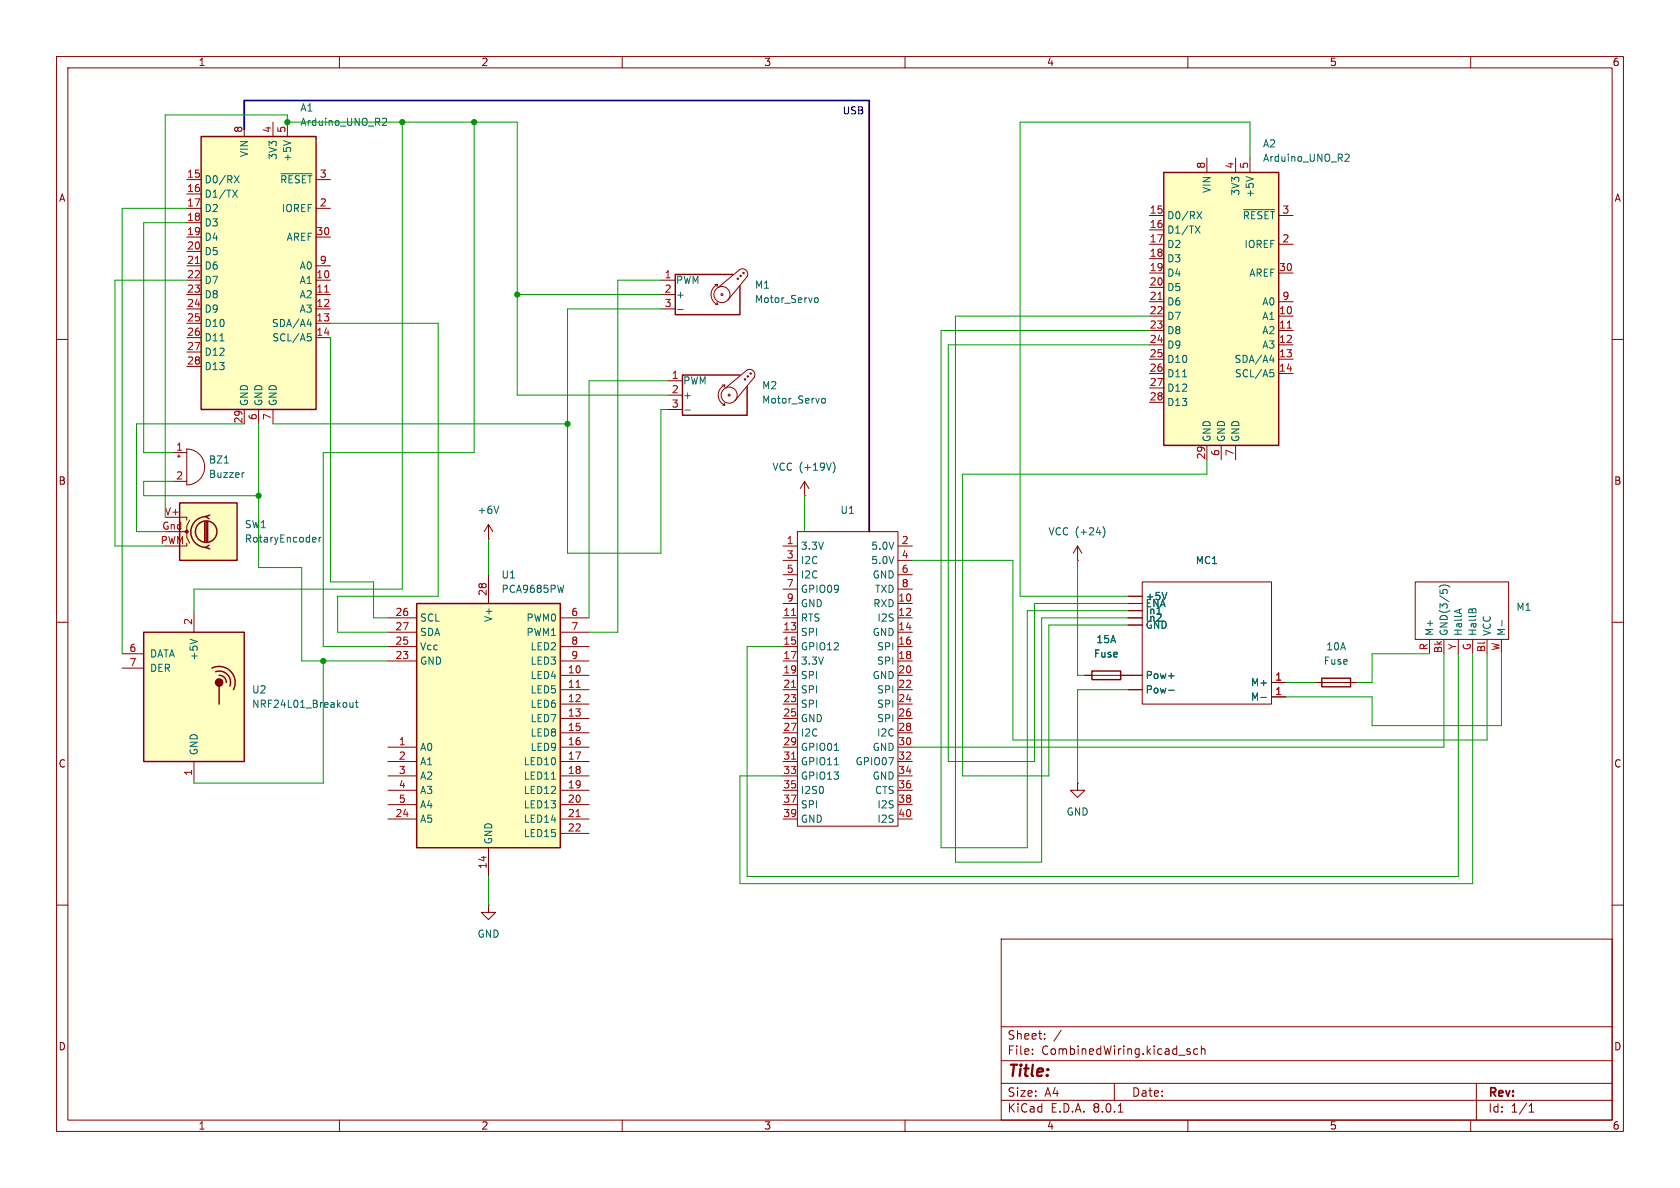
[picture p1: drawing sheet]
<svg xmlns="http://www.w3.org/2000/svg" width="297mm" height="210mm" viewBox="0 0 297 210" stroke-linecap="round" stroke-linejoin="round" font-family="sans-serif">
<g fill="none" stroke="#840000" stroke-width=".18">
<path d="M10 10h277v190h-277zM12 12h273v186h-273zM60 10v2M110 10v2M160 10v2M210 10v2M260 10v2M10 60h2M285 60h2M10 110h2M285 110h2M10 160h2"/>
<path d="M285 160h2M177 166h108v32h-108zM60 198v2M110 198v2M160 198v2M177 194.5h108M177 191.5h108M177 187.5h108M177 181.5h108M182.5 186.3v.1M182.5 185.5v.1M184.7 183.6v.1"/>
<path d="M184.7 182.8v.1M187.6 182.1l-1.3 2M197 191.5v3M197.7 196.6h.8M209.9 185.8l.5 .2 .1 .1-.1 .2-.4 .1M209.9 185.5h.5M210 198v2M211.7 185.5l-.4-.1-.3 .3v.4l.2 .2h.5M212.4 185.5l.2-.1 .4 .1v.9M212.4 184.9v1.5M260 198v2M261 191.5v6.5"/>
<path d="M270.3 196.6h.9M270.3 195.5l.4-.4v1.5"/>
</g>
<path d="M31.7 88.9h10.2v10.2h-10.2z" fill="#ffffc2"/>
<g fill="none" stroke="#840000" stroke-width=".25">
<path d="M31.7 88.9h10.2v10.2h-10.2zM36.2 92.2v3.6M36.4 91.3a2.73 2.73 0 0 0-2.7 2.7 2.73 2.73 0 0 0 2.7 2.8M36.4 92.2v3.6M36.7 92.2v3.6M37 96.4l-.7 .4 .8 .2M37.1 91.1l-.8 .2 .7 .4"/>
<circle cx="36.4" cy="94" r="1.9"/>
</g>
<circle cx="33" cy="94" r=".25" fill="#840000" stroke="#840000" stroke-width=".18"/>
<path d="M31.7 91.4h1.3v.5M31.7 94h1.3v1l.5 1M33.5 91.9l-.5 1.1v1h-.5M190.5 99.1h.1M190.5 96.5l-.8 1.3M190.5 96.5v2.6M190.5 96.5l.8 1.3M86.4 160v1.3h1.2l-1.2 1.3-1.3-1.3h1.3M86.4 160h.1" fill="none" stroke="#840000" stroke-width=".18"/>
<path d="M55.4 95h.4l.1 .3-.6 .1M55.8 95.8h-.4M56.4 95v.8M56.8 95l-.4 .2M195 93.1a1.46 1.46 0 0 1 0 1.9" fill="none" stroke="#006464" stroke-width=".18"/>
<path d="M25.4 111.8h17.8v22.8h-17.8z" fill="#ffffc2"/>
<path d="M25.4 111.8h17.8v22.8h-17.8zM37.5 118.1a2.84 2.84 0 0 1 3.2 .5 2.84 2.84 0 0 1 .6 3.3M38.1 118.7a1.99 1.99 0 0 1 2.1 .5 1.99 1.99 0 0 1 .4 2.1M38.7 119.4a1.23 1.23 0 0 1 1.3 1.3M193 118.6h5.1v1.5h-5.1zM38.7 121.3v3.2" fill="none" stroke="#840000" stroke-width=".25"/>
<circle cx="38.7" cy="120.6" r=".63" fill="#840000" stroke="#840000" stroke-width=".25"/>
<g fill="none" stroke="#840000" stroke-width=".18">
<path d="M138.4 96.5h2.6M138.4 99.1h2.6M141 94h17.7v52.1h-17.7zM158.7 96.5h2.6M158.7 99.1h2.6M21.6 115.6h3.8M21.6 118.1h3.8M34.3 108v3.8M138.4 106.7h2.6M138.4 109.2h2.6M138.4 111.8h2.6M138.4 114.3h2.6"/>
<path d="M138.4 116.8h2.6M138.4 119.4h2.6M138.4 101.6h2.6M138.4 104.1h2.6M158.7 106.7h2.6M158.7 109.2h2.6M158.7 111.8h2.6M158.7 114.3h2.6M158.7 116.8h2.6M158.7 119.4h2.6M158.7 101.6h2.6M158.7 104.1h2.6"/>
<path d="M191.8 119.4h7.6M34.3 134.6v3.8M138.4 121.9h2.6M138.4 124.5h2.6M138.4 127h2.6M138.4 129.5h2.6M138.4 132.1h2.6M138.4 134.6h2.6M138.4 137.2h2.6M138.4 139.7h2.6M158.7 121.9h2.6M158.7 124.5h2.6"/>
<path d="M158.7 127h2.6M158.7 129.5h2.6M158.7 132.1h2.6M158.7 134.6h2.6M158.7 137.2h2.6M158.7 139.7h2.6M190.5 138.4v1.3h1.3l-1.3 1.3-1.3-1.3h1.3M190.5 138.4h.1M138.4 142.2h2.6M138.4 144.8h2.6M158.7 142.2h2.6M158.7 144.8h2.6"/>
</g>
<path d="M33.6 113l1.3 .4M61.9 124.2v.8h.3l.2-.1M62.4 124.2v.8M62.8 124.2h.5M63 123.8v1.1l.3 .1M147.5 132.7h.7M147.5 135.2h.7" fill="none" stroke="#006464" stroke-width=".18"/>
<path d="M139.9 108.8h.8M139.9 121.5h.8M139.9 134.2h.8" fill="none" stroke="#a90000" stroke-width=".18"/>
<path d="M73.7 106.7h25.4v43.2h-25.4z" fill="#ffffc2"/>
<path d="M129.5 48.5h-10.1v7.1h11.4v-5.1M130.8 66.3h-10.2v7.1h11.5v-5.1M73.7 106.7h25.4v43.2h-25.4z" fill="none" stroke="#840000" stroke-width=".25"/>
<g fill="none" stroke="#840000" stroke-width=".18">
<path d="M116.8 49.5h2.6M116.8 52.1h2.6M116.8 54.6h2.6M126.4 50.3h.5M126.5 53.8h.4M126.7 53.5l.2 .3M126.9 50.3a1.94 1.94 0 0 0-1.2 1.8 1.94 1.94 0 0 0 1.2 1.7M126.9 50.3l-.2 .4M130.8 47.6a.95 .95 0 0 1 1.1 .2 .95 .95 0 0 1 .2 1.1l-3.4 4.2M130.8 47.6l-3.8 3.2M33 79.4a3.2 3.2 0 0 1 3.2 3.2 3.2 3.2 0 0 1-3.2 3.1zM118.1 67.3h2.5"/>
<path d="M118.1 69.9h2.5M118.1 72.4h2.5M127.6 68.1h.5M127.8 71.6h.3M128 71.2l.1 .4M128.1 68.1a1.94 1.94 0 0 0-1.1 1.8 1.94 1.94 0 0 0 1.1 1.7M128.1 68.1l-.1 .4M128.3 68.6l3.8-3.2a.95 .95 0 0 1 1.1 .2 .95 .95 0 0 1 .1 1.1l-3.4 4.2M30.5 80h2.5M30.5 85.1h2.5M31.4 80.6h.5M31.6 80.4v.5"/>
<path d="M86.4 95.3h.1M86.4 92.7v2.6M86.4 92.7l-.8 1.3M86.4 92.7l.7 1.3M142.2 87.6h.1M142.2 85.1l-.7 1.3M142.2 85.1v2.5M142.2 85.1l.8 1.3M68.6 116.8h5.1M68.6 114.3h5.1M68.6 109.2h5.1M68.6 111.8h5.1"/>
<path d="M86.4 101.6v5.1M99.1 119.4h5M99.1 116.8h5M99.1 114.3h5M99.1 109.2h5M99.1 111.8h5M68.6 132.1h5.1M68.6 134.6h5.1M68.6 137.2h5.1M68.6 139.7h5.1M99.1 132.1h5M99.1 121.9h5"/>
<path d="M99.1 124.5h5M99.1 127h5M99.1 129.5h5M99.1 134.6h5M99.1 137.2h5M99.1 139.7h5M68.6 142.2h5.1M68.6 144.8h5.1M86.4 149.9v5M99.1 142.2h5M99.1 144.8h5M99.1 147.3h5"/>
<circle cx="127.6" cy="52.1" r=".18"/>
<circle cx="127.6" cy="52.1" r="1.42"/>
<circle cx="130.4" cy="49.3" r=".13"/>
<circle cx="130.9" cy="48.8" r=".13"/>
<circle cx="131.4" cy="48.3" r=".13"/>
<circle cx="128.9" cy="69.8" r=".18"/>
<circle cx="128.9" cy="69.8" r="1.42"/>
<circle cx="131.7" cy="67.1" r=".13"/>
<circle cx="132.2" cy="66.5" r=".13"/>
<circle cx="132.7" cy="66" r=".13"/>
</g>
<path d="M101.8 121.5h.8M101.8 144.4h.8" fill="none" stroke="#a90000" stroke-width=".18"/>
<path d="M119.8 54.7h1M144 52.9l.2-.3 .3 .1 .1 .2-.1 .5-.3 .1-.2-.3M121.1 72.5h.9M145.3 70.7l.2-.3 .3 .1 .1 .2-.1 .5-.3 .1-.2-.3M39.7 81.9h.7M43.2 83.6h-.3M88.2 89.5l-.4 1.2M147.3 81.7a1.46 1.46 0 0 1 0 1.9M99.7 103.4l-.3 1.3M97.5 137.7h.7" fill="none" stroke="#006464" stroke-width=".18"/>
<path d="M205.7 30.5h20.4v48.2h-20.4z" fill="#ffffc2"/>
<path d="M205.7 30.5h20.4v48.2h-20.4zM233.7 119.9h5.1v1.5h-5.1z" fill="none" stroke="#840000" stroke-width=".25"/>
<g fill="none" stroke="#840000" stroke-width=".18">
<path d="M203.2 38.1h2.5M213.4 27.9v2.6M218.4 27.9v2.6M221 27.9v2.6M226.1 38.1h2.5M203.2 55.9h2.5M203.2 58.4h2.5M203.2 40.6h2.5M203.2 43.2h2.5M203.2 45.7h2.5M203.2 48.3h2.5M203.2 50.8h2.5"/>
<path d="M203.2 53.3h2.5M226.1 55.9h2.5M226.1 58.4h2.5M226.1 43.2h2.5M226.1 48.3h2.5M226.1 53.3h2.5M203.2 61h2.5M203.2 63.5h2.5M203.2 66h2.5M203.2 68.6h2.5M203.2 71.1h2.5M213.4 78.7v2.6"/>
<path d="M215.9 78.7v2.6M218.4 78.7v2.6M226.1 61h2.5M226.1 63.5h2.5M226.1 66h2.5M199.4 105.4h2.5M199.4 106.7h2.5M199.4 110.5h2.5M199.4 108h2.5M199.4 109.2h2.5M199.4 119.4h2.5M201.9 102.9h22.9v21.6h-22.9z"/>
<path d="M250.2 102.9h16.5v10.1h-16.5zM252.7 113v2.6M257.8 113v2.6M260.3 113v2.6M262.9 113v2.6M199.4 121.9h2.5M224.8 120.7h2.5M224.8 123.2h2.5M232.4 120.7h7.6"/>
</g>
<path d="M204.7 52.9h.7M227.6 58h.7" fill="none" stroke="#a90000" stroke-width=".18"/>
<g fill="none" stroke="#006464" stroke-width=".18">
<path d="M211.3 39.9l.9 1.3M211.6 37.4l.9 1.3M212.2 39.9l-.9 1.3M212.5 37.4l-.9 1.3M219.8 37.1h5.5M220.3 31.2l1.3 .4M237.9 27.3l.4-.1 .2 .4-.8 .9h.8M209.1 66.6h.7M224.5 63.7h.8M224.5 65.3h.6M224.7 65.8h.3l.2 .3-.1 .5h-.4M225.1 63.2v.9"/>
<path d="M206.3 104.7l-.4 1.3M206.6 119.5h1M254.4 103.8a1.46 1.46 0 0 1 1.9 0M254.6 104.3v.6M255.1 104.7v-.3l.2-.2 .4 .1 .1 .4M258.4 107.6l-1.3 .5M259.7 107.8l.2-.2 .3 .2M260.9 107.8l-.1-.2h-.3l-.2 .3M265.5 109.7v1M206.6 122h1M222.9 123.3h1"/>
</g>
<path d="M35.6 24.1h20.3v48.3h-20.3z" fill="#ffffc2"/>
<path d="M35.6 24.1h20.3v48.3h-20.3z" fill="none" stroke="#840000" stroke-width=".25"/>
<g fill="none" stroke="#840000" stroke-width=".18">
<path d="M33 31.8h2.6M33 34.3h2.6M33 36.8h2.6M33 39.4h2.6M43.2 21.6v2.5M48.3 21.6v2.5M50.8 21.6v2.5M55.9 31.8h2.5M55.9 36.8h2.5M33 49.5h2.6M33 52.1h2.6M33 54.6h2.6"/>
<path d="M33 57.2h2.6M33 59.7h2.6M33 41.9h2.6M33 44.5h2.6M33 47h2.6M55.9 49.5h2.5M55.9 52.1h2.5M55.9 54.6h2.5M55.9 57.2h2.5M55.9 59.7h2.5M55.9 41.9h2.5M55.9 47h2.5"/>
<path d="M33 62.2h2.6M33 64.8h2.6M43.2 72.4v2.5M45.7 72.4v2.5M48.3 72.4v2.5M191.8 119.4h1.2M198.1 119.4h3.8M199.4 105.4h2.5M199.4 106.7h2.5M199.4 110.5h2.5M199.4 108h2.5M199.4 109.2h2.5"/>
<path d="M199.4 121.9h2.5M224.8 120.7h2.5M224.8 123.2h2.5"/>
</g>
<path d="M34.5 46.6h.8M57.4 51.7h.7" fill="none" stroke="#a90000" stroke-width=".18"/>
<g fill="none" stroke="#006464" stroke-width=".18">
<path d="M41.1 33.6l.9 1.3M41.4 31.1l.9 1.2M42 33.6l-.9 1.3M42.3 31.1l-.9 1.2M49.7 30.7h5.4M50.1 24.9l1.3 .4M67.7 21l.4-.1 .2 .4-.7 .9h.7M54.3 57.3h.8M54.4 59h.6M54.5 59.5h.3l.2 .2-.1 .5-.4 .1M54.9 56.9v.8M38.9 60.3h.7"/>
<path d="M206.3 104.7l-.4 1.3M206.6 119.5h1M206.6 122h1M222.9 123.3h1"/>
</g>
<path d="M43.2 22.9v-5.1h110.5v76.2" fill="none" stroke="#000084" stroke-width=".3"/>
<g fill="none" stroke="#009600" stroke-width=".18">
<path d="M33 39.4h-7.6v40.6h5.1M33 36.8h-11.4v78.8M71.1 21.6v82.5h-36.8v3.9M83.8 21.6v58.4h-26.7v34.3h11.5M221 27.9v-6.3h-40.7v83.8h19.1M33 49.5h-12.7v47h8.9M58.4 59.7v43.2h7.6v6.3h2.6M58.4 57.2h19.1v48.2h-17.8v6.4h8.9M91.4 52.1h25.4M116.8 54.6h-16.5v43.2h16.5v-25.4h1.3M116.8 49.5h-7.6v62.3h-5.1M203.2 55.9h-34.3v96.5h15.2v-43.2h15.3"/>
<path d="M203.2 58.4h-36.8v91.5h15.2v-41.9h17.8M43.2 74.9h-19.1v19.1h5.1M45.7 74.9v25.4h7.6v16.5h15.3M48.3 74.9h52M118.1 67.3h-14v41.9M118.1 69.9h-26.7v-48.3h-40.6v-1.3h-21.6v71.1M203.2 61h-35.6v73.6h15.3v-27.9h16.5M30.5 85.1h-5.1v2.5h20.3M86.4 95.3v6.3M142.2 87.6v6.4M161.3 99.1h17.8v31.7h83.8v-15.2M190.5 99.1v20.3h1.3"/>
<path d="M213.4 81.3v2.5h-43.2v53.4h15.2v-26.7h14M57.1 116.8v21.6h-22.8M138.4 114.3h-6.3v40.6h125.7v-39.3M252.7 115.6h-10.1v5.1h-2.6M255.3 115.6v16.5h-94M260.3 115.6v40.6h-129.5v-19h7.6M265.4 115.6v12.7h-22.8v-5.1h-15.3M199.4 121.9h-8.9v16.5M227.3 120.7h5.1M86.4 154.9v5.1"/>
</g>
<g fill="#009600" stroke="#009600" stroke-width=".18">
<circle cx="57.1" cy="116.8" r=".46"/>
<circle cx="45.7" cy="87.6" r=".46"/>
<circle cx="100.3" cy="74.9" r=".46"/>
<circle cx="91.4" cy="52.1" r=".46"/>
<circle cx="83.8" cy="21.6" r=".46"/>
<circle cx="71.1" cy="21.6" r=".46"/>
<circle cx="50.8" cy="21.6" r=".46"/>
</g>
<text font-size="2.8" fill="#840000" x="178" y="190.9">Title:</text>
<g font-size="2.1" fill="#840000">
<text x="178" y="184">Sheet:</text>
<text x="178" y="186.7">File:</text>
<text x="184.1" y="186.7">CombinedWiring.kicad_sch</text>
<text x="178" y="196.9">KiCad</text>
<text x="178" y="194.1">Size:</text>
<text x="184.7" y="194.1">A4</text>
<text x="185.7" y="196.9">E.D.A.</text>
<text x="193.3" y="196.9">8.0.1</text>
<text x="200" y="194.1">Date:</text>
<text x="263" y="194.3">Rev:</text>
<text x="263" y="196.9">Id:</text>
<text x="267.1" y="196.9">1/1</text>
</g>
<g font-size="1.8" fill="#840000">
<text x="35" y="11.9">1</text>
<text x="85" y="11.9">2</text>
<text x="135" y="11.9">3</text>
<text x="185" y="11.9">4</text>
<text x="235" y="11.9">5</text>
<text x="285" y="11.9">6</text>
<text x="10.3" y="35.9">A</text>
<text x="285.3" y="35.9">A</text>
<text x="10.3" y="85.9">B</text>
<text x="285.3" y="85.9">B</text>
<text x="10.3" y="135.9">C</text>
<text x="285.3" y="135.9">C</text>
<text x="10.3" y="185.9">D</text>
<text x="285.3" y="185.9">D</text>
<text x="35" y="199.9">1</text>
<text x="85" y="199.9">2</text>
<text x="135" y="199.9">3</text>
<text x="185" y="199.9">4</text>
<text x="235" y="199.9">5</text>
<text x="285" y="199.9">6</text>
</g>
<g font-size="1.8" fill="#a90000">
<text x="42.9" y="23.6" transform="rotate(-90 42.9 23.6)">8</text>
<text x="48" y="23.6" transform="rotate(-90 48 23.6)">4</text>
<text x="50.5" y="23.6" transform="rotate(-90 50.5 23.6)">5</text>
<text x="213.1" y="29.9" transform="rotate(-90 213.1 29.9)">8</text>
<text x="218.2" y="29.9" transform="rotate(-90 218.2 29.9)">4</text>
<text x="220.7" y="29.9" transform="rotate(-90 220.7 29.9)">5</text>
<text x="33" y="31.5">15</text>
<text x="33" y="34">16</text>
<text x="56.4" y="31.5">3</text>
<text x="33" y="36.6">17</text>
<text x="33" y="39.1">18</text>
<text x="33" y="41.7">19</text>
<text x="55.8" y="41.7">30</text>
<text x="56.4" y="36.6">2</text>
<text x="203.2" y="37.8">15</text>
<text x="203.2" y="40.4">16</text>
<text x="226.6" y="37.8">3</text>
<text x="33" y="44.2">20</text>
<text x="33" y="46.7">21</text>
<text x="56.4" y="46.7">9</text>
<text x="203.2" y="42.9">17</text>
<text x="203.2" y="45.5">18</text>
<text x="226.6" y="42.9">2</text>
<text x="33" y="49.3">22</text>
<text x="33" y="51.8">23</text>
<text x="55.8" y="49.3">10</text>
<text x="55.8" y="51.8">11</text>
<text x="117.4" y="49.3">1</text>
<text x="117.4" y="51.8">2</text>
<text x="203.2" y="48">19</text>
<text x="203.2" y="50.5">20</text>
<text x="203.2" y="53.1">21</text>
<text x="226" y="48">30</text>
<text x="226.6" y="53.1">9</text>
<text x="33" y="54.4">24</text>
<text x="33" y="56.9">25</text>
<text x="33" y="59.4">26</text>
<text x="55.8" y="54.4">12</text>
<text x="55.8" y="56.9">13</text>
<text x="55.8" y="59.4">14</text>
<text x="117.4" y="54.4">3</text>
<text x="203.2" y="55.6">22</text>
<text x="203.2" y="58.2">23</text>
<text x="226" y="55.6">10</text>
<text x="226" y="58.2">11</text>
<text x="33" y="62">27</text>
<text x="33" y="64.5">28</text>
<text x="203.2" y="60.7">24</text>
<text x="203.2" y="63.2">25</text>
<text x="203.2" y="65.8">26</text>
<text x="226" y="60.7">12</text>
<text x="226" y="63.2">13</text>
<text x="226" y="65.8">14</text>
<text x="118.7" y="67.1">1</text>
<text x="118.7" y="69.6">2</text>
<text x="203.2" y="68.3">27</text>
<text x="203.2" y="70.9">28</text>
<text x="42.9" y="75" transform="rotate(-90 42.9 75)">29</text>
<text x="45.5" y="74.4" transform="rotate(-90 45.5 74.4)">6</text>
<text x="48" y="74.4" transform="rotate(-90 48 74.4)">7</text>
<text x="118.7" y="72.1">3</text>
<text x="31" y="79.8">1</text>
<text x="213.1" y="81.3" transform="rotate(-90 213.1 81.3)">29</text>
<text x="215.6" y="80.7" transform="rotate(-90 215.6 80.7)">6</text>
<text x="218.2" y="80.7" transform="rotate(-90 218.2 80.7)">7</text>
<text x="31" y="84.8">2</text>
<text x="28.6" y="93.7">Gnd</text>
<text x="29" y="91.2">V+</text>
<text x="28.3" y="96.3">PWM</text>
<text x="139" y="96.3">1</text>
<text x="139" y="98.8">3</text>
<text x="139" y="101.3">5</text>
<text x="159.3" y="96.3">2</text>
<text x="159.3" y="98.8">4</text>
<text x="159.3" y="101.3">6</text>
<text x="86.1" y="105.5" transform="rotate(-90 86.1 105.5)">28</text>
<text x="139" y="103.9">7</text>
<text x="139" y="106.4">9</text>
<text x="158.7" y="106.4">10</text>
<text x="159.3" y="103.9">8</text>
<text x="34" y="110.6" transform="rotate(-90 34 110.6)">2</text>
<text x="69.8" y="109">26</text>
<text x="69.8" y="111.5">27</text>
<text x="100.9" y="109">6</text>
<text x="100.9" y="111.5">7</text>
<text x="138.4" y="109">11</text>
<text x="138.4" y="111.5">13</text>
<text x="158.7" y="109">12</text>
<text x="158.7" y="111.5">14</text>
<text x="22.8" y="115.3">6</text>
<text x="22.8" y="117.9">7</text>
<text x="69.8" y="116.6">23</text>
<text x="69.8" y="114">25</text>
<text x="100.3" y="119.1">10</text>
<text x="100.9" y="114">8</text>
<text x="100.9" y="116.6">9</text>
<text x="138.4" y="114">15</text>
<text x="138.4" y="116.6">17</text>
<text x="138.4" y="119.1">19</text>
<text x="158.7" y="114">16</text>
<text x="158.7" y="116.6">18</text>
<text x="158.7" y="119.1">20</text>
<text x="252.5" y="115" transform="rotate(-90 252.5 115)">R</text>
<text x="255" y="115.6" transform="rotate(-90 255 115.6)">Bk</text>
<text x="257.6" y="114.9" transform="rotate(-90 257.6 114.9)">Y</text>
<text x="260.1" y="115" transform="rotate(-90 260.1 115)">G</text>
<text x="262.6" y="115.4" transform="rotate(-90 262.6 115.4)">Bl</text>
<text x="265.2" y="115.1" transform="rotate(-90 265.2 115.1)">W</text>
<text x="100.3" y="121.7">11</text>
<text x="100.3" y="124.2">12</text>
<text x="138.4" y="121.7">21</text>
<text x="138.4" y="124.2">23</text>
<text x="158.7" y="121.7">22</text>
<text x="158.7" y="124.2">24</text>
<text x="225.4" y="120.4">1</text>
<text x="225.4" y="122.9">1</text>
<text x="70.4" y="131.8">1</text>
<text x="100.3" y="126.7">13</text>
<text x="100.3" y="129.3">15</text>
<text x="100.3" y="131.8">16</text>
<text x="138.4" y="126.7">25</text>
<text x="138.4" y="129.3">27</text>
<text x="138.4" y="131.8">29</text>
<text x="158.7" y="126.7">26</text>
<text x="158.7" y="129.3">28</text>
<text x="158.7" y="131.8">30</text>
<text x="34" y="137.2" transform="rotate(-90 34 137.2)">1</text>
<text x="70.4" y="134.4">2</text>
<text x="70.4" y="136.9">3</text>
<text x="100.3" y="134.4">17</text>
<text x="100.3" y="136.9">18</text>
<text x="138.4" y="134.4">31</text>
<text x="138.4" y="136.9">33</text>
<text x="158.7" y="134.4">32</text>
<text x="158.7" y="136.9">34</text>
<text x="70.4" y="139.4">4</text>
<text x="70.4" y="142">5</text>
<text x="100.3" y="139.4">19</text>
<text x="100.3" y="142">20</text>
<text x="138.4" y="139.4">35</text>
<text x="138.4" y="142">37</text>
<text x="158.7" y="139.4">36</text>
<text x="158.7" y="142">38</text>
<text x="69.8" y="144.5">24</text>
<text x="100.3" y="144.5">21</text>
<text x="100.3" y="147.1">22</text>
<text x="138.4" y="144.5">39</text>
<text x="158.7" y="144.5">40</text>
<text x="86.1" y="153.7" transform="rotate(-90 86.1 153.7)">14</text>
</g>
<g font-size="1.8" fill="#006464">
<text x="53" y="19.9">A1</text>
<text x="53" y="22.5">Arduino_UNO_R2</text>
<text x="44" y="27.9" transform="rotate(-90 44 27.9)">VIN</text>
<text x="49.1" y="28.3" transform="rotate(-90 49.1 28.3)">3V3</text>
<text x="51.7" y="28.7" transform="rotate(-90 51.7 28.7)">+5V</text>
<text x="223.2" y="26.3">A2</text>
<text x="223.2" y="28.8">Arduino_UNO_R2</text>
<text x="36.1" y="32.6">D0/RX</text>
<text x="36.1" y="35.2">D1/TX</text>
<text x="49.4" y="32.6">~{RESET}</text>
<text x="214.2" y="34.2" transform="rotate(-90 214.2 34.2)">VIN</text>
<text x="219.3" y="34.7" transform="rotate(-90 219.3 34.7)">3V3</text>
<text x="221.8" y="35.1" transform="rotate(-90 221.8 35.1)">+5V</text>
<text x="36.1" y="37.7">D2</text>
<text x="36.1" y="40.2">D3</text>
<text x="49.7" y="37.7">IOREF</text>
<text x="206.2" y="39">D0/RX</text>
<text x="206.2" y="41.5">D1/TX</text>
<text x="219.6" y="39">~{RESET}</text>
<text x="36.1" y="42.8">D4</text>
<text x="36.1" y="45.3">D5</text>
<text x="36.1" y="47.9">D6</text>
<text x="50.6" y="42.8">AREF</text>
<text x="52.9" y="47.9">A0</text>
<text x="206.2" y="44">D2</text>
<text x="206.2" y="46.6">D3</text>
<text x="219.9" y="44">IOREF</text>
<text x="36.1" y="50.4">D7</text>
<text x="36.1" y="52.9">D8</text>
<text x="52.9" y="50.4">A1</text>
<text x="52.9" y="52.9">A2</text>
<text x="119.4" y="50.4">PWM</text>
<text x="119.4" y="52.9">+</text>
<text x="133.4" y="51.2">M1</text>
<text x="133.4" y="53.8">Motor_Servo</text>
<text x="206.2" y="49.1">D4</text>
<text x="206.2" y="51.7">D5</text>
<text x="220.8" y="49.1">AREF</text>
<text x="36.1" y="55.5">D9</text>
<text x="36.1" y="58">D10</text>
<text x="48" y="58">SDA/A4</text>
<text x="52.9" y="55.5">A3</text>
<text x="206.2" y="54.2">D6</text>
<text x="206.2" y="56.7">D7</text>
<text x="206.2" y="59.3">D8</text>
<text x="223.1" y="56.7">A1</text>
<text x="223.1" y="59.3">A2</text>
<text x="223.1" y="54.2">A0</text>
<text x="36.1" y="60.6">D11</text>
<text x="36.1" y="63.1">D12</text>
<text x="36.1" y="65.6">D13</text>
<text x="48" y="60.6">SCL/A5</text>
<text x="206.2" y="61.8">D9</text>
<text x="206.2" y="64.4">D10</text>
<text x="218.2" y="64.4">SDA/A4</text>
<text x="223.1" y="61.8">A3</text>
<text x="44" y="71.9" transform="rotate(-90 44 71.9)">GND</text>
<text x="46.6" y="71.9" transform="rotate(-90 46.6 71.9)">GND</text>
<text x="49.1" y="71.9" transform="rotate(-90 49.1 71.9)">GND</text>
<text x="120.7" y="68.2">PWM</text>
<text x="120.7" y="70.7">+</text>
<text x="134.6" y="69">M2</text>
<text x="134.6" y="71.6">Motor_Servo</text>
<text x="206.2" y="66.9">D11</text>
<text x="206.2" y="69.4">D12</text>
<text x="206.2" y="72">D13</text>
<text x="218.2" y="66.9">SCL/A5</text>
<text x="36.8" y="82.1">BZ1</text>
<text x="136.5" y="83.4">VCC (+19V)</text>
<text x="214.2" y="78.2" transform="rotate(-90 214.2 78.2)">GND</text>
<text x="216.8" y="78.2" transform="rotate(-90 216.8 78.2)">GND</text>
<text x="219.3" y="78.2" transform="rotate(-90 219.3 78.2)">GND</text>
<text x="36.8" y="84.7">Buzzer</text>
<text x="43.2" y="93.6">SW1</text>
<text x="84.3" y="91">+6V</text>
<text x="148.5" y="91">U1</text>
<text x="185.3" y="94.8">VCC (+24)</text>
<text x="43.2" y="96.1">RotaryEncoder</text>
<text x="141.5" y="97.4">3.3V</text>
<text x="141.5" y="99.9">I2C</text>
<text x="153.9" y="97.4">5.0V</text>
<text x="153.9" y="99.9">5.0V</text>
<text x="211.3" y="99.9">MC1</text>
<text x="88.6" y="102.5">U1</text>
<text x="88.6" y="105">PCA9685PW</text>
<text x="141.5" y="102.5">I2C</text>
<text x="141.5" y="105">GPIO09</text>
<text x="141.5" y="107.5">GND</text>
<text x="154.2" y="102.5">GND</text>
<text x="154.3" y="107.5">RXD</text>
<text x="154.6" y="105">TXD</text>
<text x="202.4" y="106.3">+5V</text>
<text x="202.4" y="107.5">ENA</text>
<text x="74.2" y="110.1">SCL</text>
<text x="74.2" y="112.6">SDA</text>
<text x="87.2" y="110.1" transform="rotate(-90 87.2 110.1)">V+</text>
<text x="93" y="110.1">PWM0</text>
<text x="93" y="112.6">PWM1</text>
<text x="141.5" y="110.1">RTS</text>
<text x="141.5" y="112.6">SPI</text>
<text x="154.2" y="112.6">GND</text>
<text x="155" y="110.1">I2S</text>
<text x="193.7" y="113.9">15A</text>
<text x="202.4" y="111.4">GND</text>
<text x="202.4" y="108.8">In1</text>
<text x="202.4" y="110.1">In2</text>
<text x="253.6" y="112.5" transform="rotate(-90 253.6 112.5)">M+</text>
<text x="256.1" y="112.5" transform="rotate(-90 256.1 112.5)">GND(3/5)</text>
<text x="258.7" y="112.5" transform="rotate(-90 258.7 112.5)">HallA</text>
<text x="261.2" y="112.5" transform="rotate(-90 261.2 112.5)">HallB</text>
<text x="263.8" y="112.5" transform="rotate(-90 263.8 112.5)">VCC</text>
<text x="266.3" y="112.5" transform="rotate(-90 266.3 112.5)">M-</text>
<text x="268" y="108.2">M1</text>
<text x="26.4" y="116.4">DATA</text>
<text x="26.4" y="119">DER</text>
<text x="35.2" y="116.8" transform="rotate(-90 35.2 116.8)">+5V</text>
<text x="74.2" y="117.7">GND</text>
<text x="74.2" y="115.2">Vcc</text>
<text x="93.7" y="115.2">LED2</text>
<text x="93.7" y="117.7">LED3</text>
<text x="141.5" y="115.2">GPIO12</text>
<text x="141.5" y="117.7">3.3V</text>
<text x="155" y="115.2">SPI</text>
<text x="155" y="117.7">SPI</text>
<text x="193.3" y="116.4">Fuse</text>
<text x="233.9" y="117.7">Fuse</text>
<text x="234.4" y="115.2">10A</text>
<text x="44.5" y="122.8">U2</text>
<text x="44.5" y="125.3">NRF24L01_Breakout</text>
<text x="93.7" y="120.2">LED4</text>
<text x="93.7" y="122.8">LED5</text>
<text x="93.7" y="125.3">LED6</text>
<text x="141.5" y="120.2">SPI</text>
<text x="141.5" y="122.8">SPI</text>
<text x="141.5" y="125.3">SPI</text>
<text x="154.2" y="120.2">GND</text>
<text x="155" y="122.8">SPI</text>
<text x="155" y="125.3">SPI</text>
<text x="202.4" y="120.2">Pow+</text>
<text x="202.4" y="122.8">Pow-</text>
<text x="221.1" y="121.5">M+</text>
<text x="221.1" y="124.1">M-</text>
<text x="93.7" y="127.9">LED7</text>
<text x="93.7" y="130.4">LED8</text>
<text x="141.5" y="127.9">GND</text>
<text x="141.5" y="130.4">I2C</text>
<text x="155" y="127.9">SPI</text>
<text x="155" y="130.4">I2C</text>
<text x="35.2" y="133.6" transform="rotate(-90 35.2 133.6)">GND</text>
<text x="74.2" y="132.9">A0</text>
<text x="74.2" y="135.5">A1</text>
<text x="92.5" y="135.5">LED10</text>
<text x="93.7" y="132.9">LED9</text>
<text x="141.5" y="132.9">GPIO01</text>
<text x="141.5" y="135.5">GPIO11</text>
<text x="151.1" y="135.5">GPIO07</text>
<text x="154.2" y="132.9">GND</text>
<text x="74.2" y="138">A2</text>
<text x="74.2" y="140.6">A3</text>
<text x="74.2" y="143.1">A4</text>
<text x="92.5" y="138">LED11</text>
<text x="92.5" y="140.6">LED12</text>
<text x="92.5" y="143.1">LED13</text>
<text x="141.5" y="138">GPIO13</text>
<text x="141.5" y="140.6">I2S0</text>
<text x="141.5" y="143.1">SPI</text>
<text x="154.2" y="138">GND</text>
<text x="154.6" y="140.6">CTS</text>
<text x="155" y="143.1">I2S</text>
<text x="74.2" y="145.6">A5</text>
<text x="87.2" y="149.4" transform="rotate(-90 87.2 149.4)">GND</text>
<text x="92.5" y="145.6">LED14</text>
<text x="92.5" y="148.2">LED15</text>
<text x="141.5" y="145.6">GND</text>
<text x="155" y="145.6">I2S</text>
<text x="188.5" y="144.4">GND</text>
<text x="84.3" y="166">GND</text>
</g>
<text font-size="1.8" fill="#0000c2" x="148.9" y="20.4">USB</text>
</svg>
